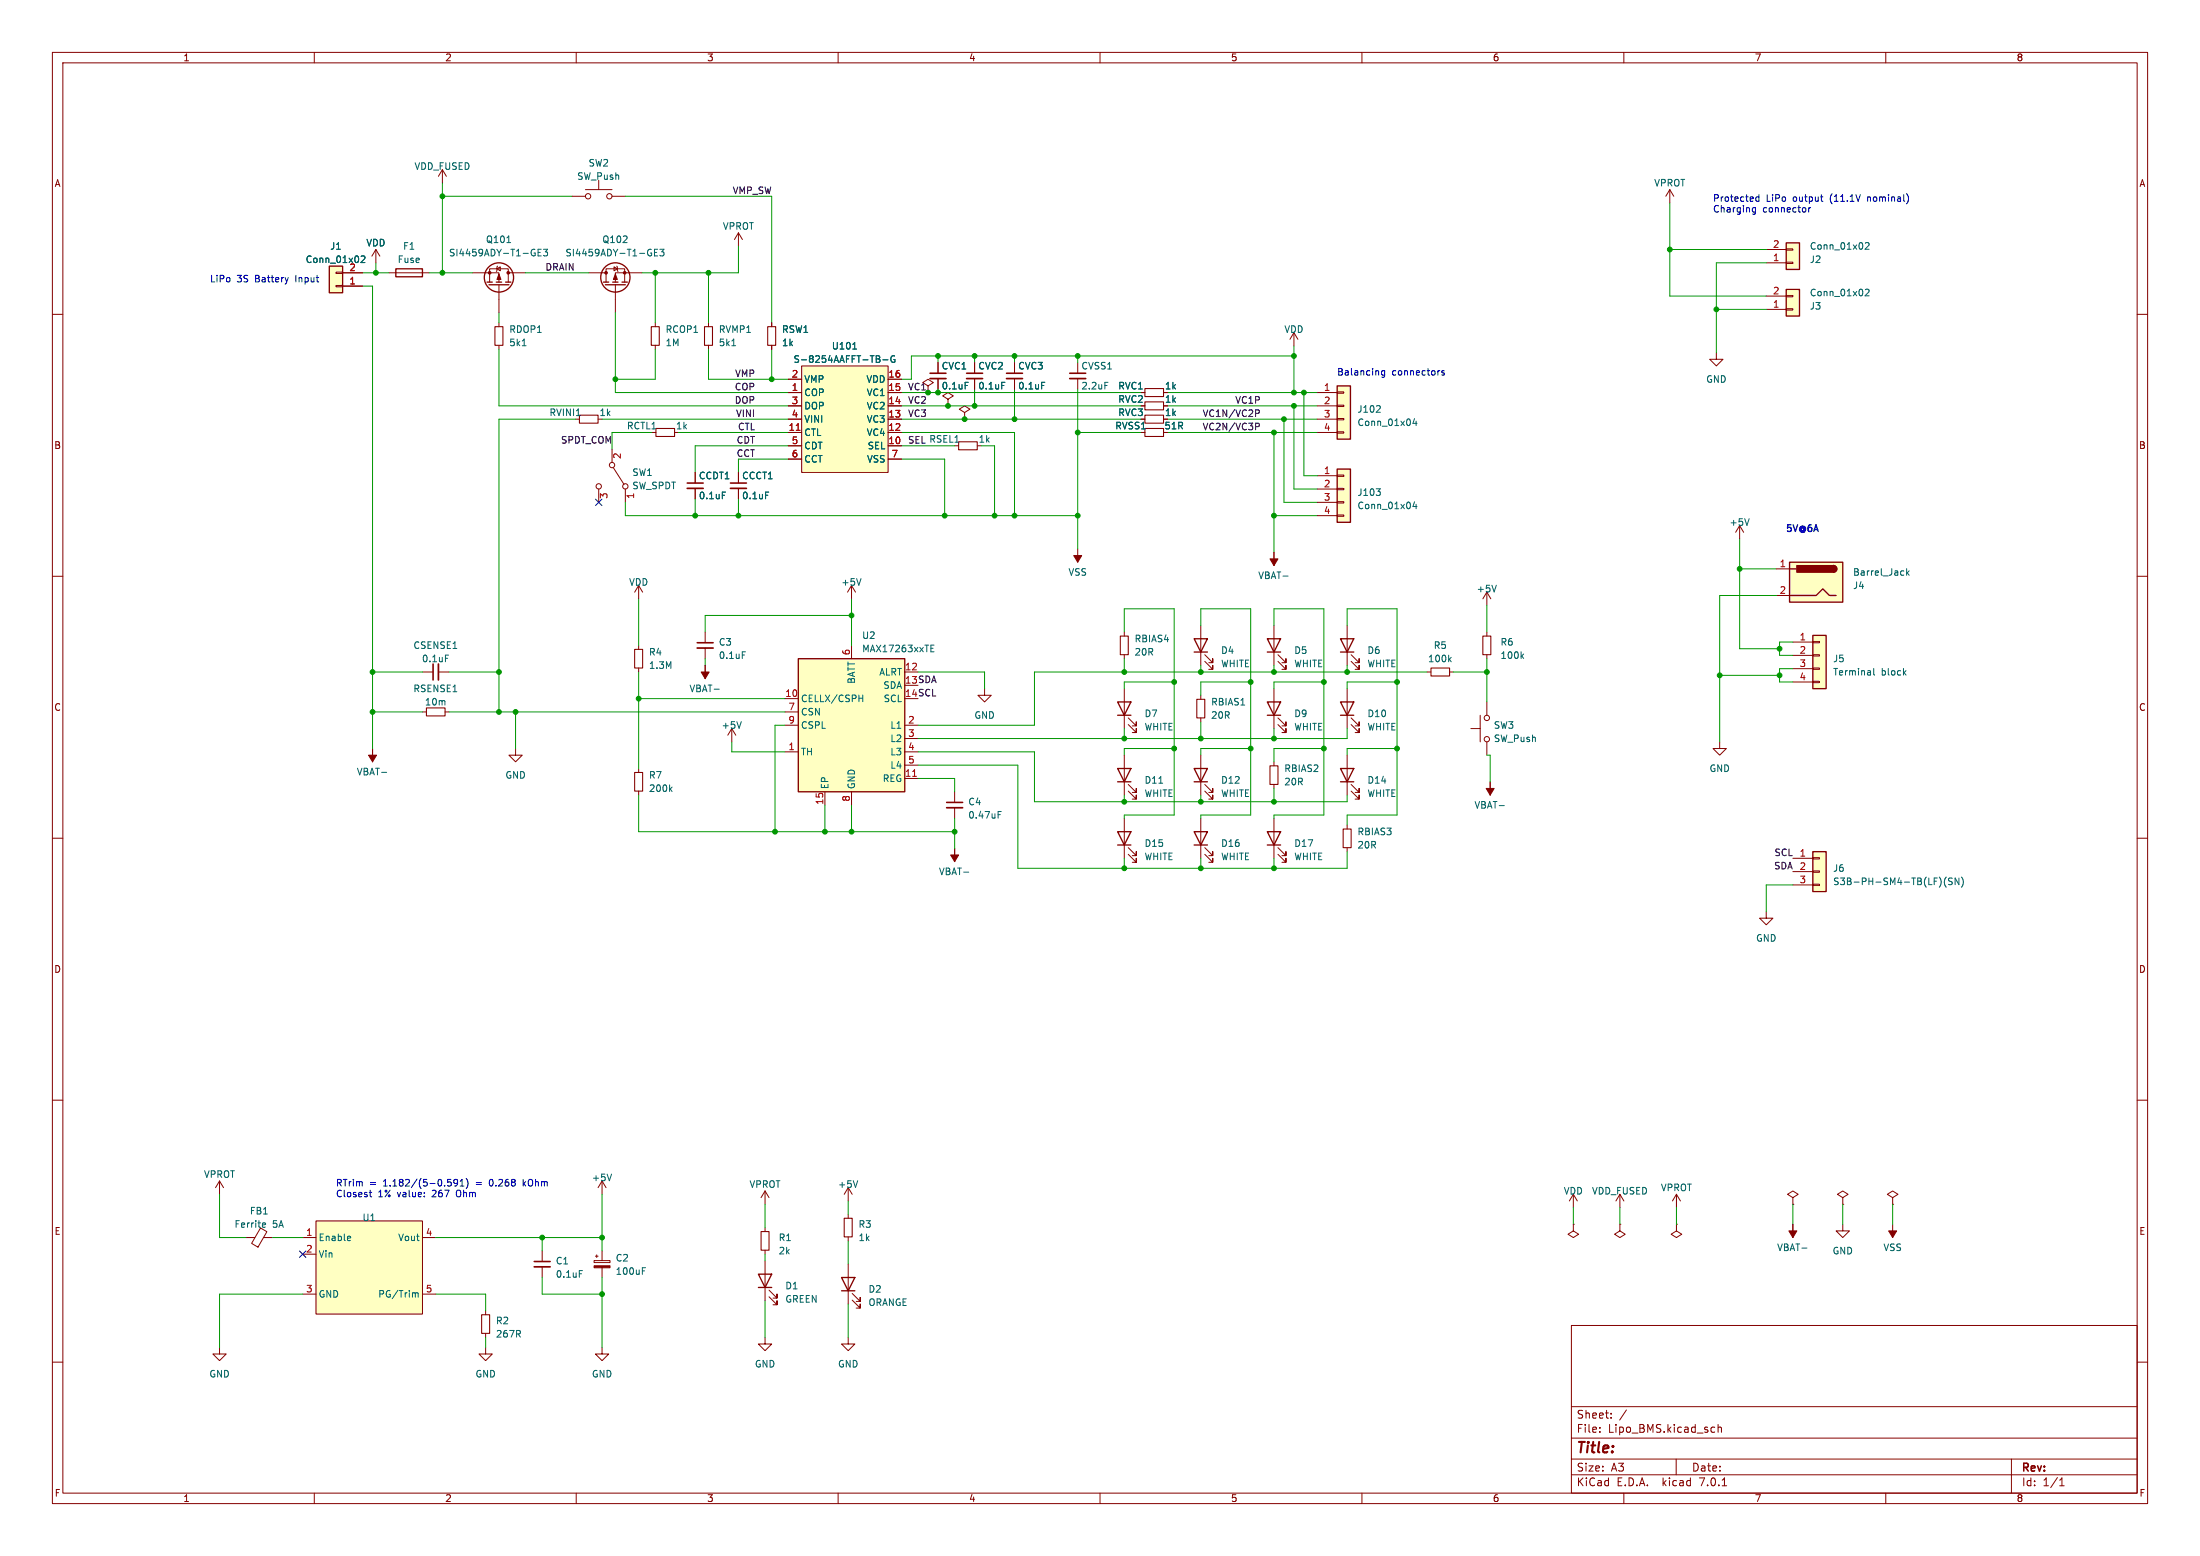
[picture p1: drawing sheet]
<svg xmlns="http://www.w3.org/2000/svg" width="420mm" height="297mm" viewBox="0 0 420 297" stroke-linecap="round" stroke-linejoin="round" font-family="sans-serif">
<g fill="none" stroke="#840000" stroke-width=".19">
<path d="M10 10h400v277h-400zM12 12h396v273h-396zM60 10v2M110 10v2M160 10v2M210 10v2M260 10v2M310 10v2M360 10v2M84.5 32.4l-.8 1.3M84.5 32.4v2.5M84.5 32.4l.7 1.3"/>
<path d="M109.2 37.5h2.6M111.8 36.2h5M114.3 34.4v1.8M116.8 37.5h2.6M318.8 36.2l-.8 1.3M318.8 36.2v2.5M318.8 36.2l.7 1.3M10 60h2M64.1 51.9h1.3v.3h-1.3zM64.1 54.5h1.3v.2h-1.3zM65.4 52.1h3.8M65.4 54.6h3.8"/>
<path d="M71.8 47.6l-.8 1.3M71.8 47.6v2.6M71.8 47.6l.7 1.3M74.3 52.1h7.6M90.2 52.1h5v1.7M93.5 53.8v-2.5h3.5v2.5M94.9 51.3l.6-.4v.8zM95 50.8l-.3 1M95.2 54.4v5.3M97 52.1h3.3M112.4 52.1h3.3M115.7 53.8v-2.5h3.6v2.5"/>
<path d="M117.2 50.9l.7 .4-.7 .4zM117.5 54.4v5.3M117.7 50.8l.3 1M122.6 52.1h-5.1v1.7M141 44.5l-.8 1.2M141 44.5v2.5M141 44.5l.7 1.2M337.2 50.2h3.8M337.2 47.6h3.8M337.2 59.1h3.8M337.2 56.5h3.8M341 47.5h1.3v.3h-1.3z"/>
<path d="M341 50h1.3v.3h-1.3zM341 56.4h1.3v.2h-1.3zM341 58.9h1.3v.3h-1.3zM408 60h2M95.2 61.6v.8M95.2 65.9v.8M125.1 61.6v.8M125.1 65.9v.8M135.3 61.6v.8M135.3 65.9v.8M147.3 61.6v.8M147.3 65.9v.8"/>
<path d="M150.5 74.9h2.5M150.5 77.5h2.5M150.5 72.4h2.5M153 69.9h16.5v20.3h-16.5zM169.5 74.9h2.6M169.5 77.5h2.6M169.5 72.4h2.6M177.2 73.7l1-.7-1-.6-1.1 .6 1.1 .7v1.2M177.2 74.9h.1M179.1 69.2v2M179.1 72.3v2M181 76.2l1-.6-1-.7-1 .7 1 .6v1.3"/>
<path d="M181 77.5h.1M184.1 78.7l1.1-.6-1.1-.6-1 .6 1 .6v1.3M186.1 69.2v2M186.1 72.3v2M193.7 69.2v2M193.7 72.3v2M205.7 69.2v2M205.7 72.3v2M217.8 74.9h.8M247 63.5l-.7 1.3M247 63.5v2.5M247 63.5l.8 1.3"/>
<path d="M251.5 74.9h3.8M251.5 77.5h3.8M255.3 79.9h1.2v.2h-1.2zM255.3 77.3h1.2v.3h-1.2zM255.3 74.8h1.2v.3h-1.2zM327.7 67.3v1.3h1.2l-1.2 1.3-1.3-1.3h1.3M114.3 93.3v2.6M116.8 85.7v2.6M117.1 89.3l2 3.2M119.4 93.3v2.6M132.7 90.2v2M132.7 93.2v2.1"/>
<path d="M141 90.2v2M141 93.2v2.1M150.5 85.1h2.5M150.5 82.6h2.5M150.5 80h2.5M150.5 87.6h2.5M169.5 85.1h2.6M169.5 82.6h2.6M169.5 80h2.6M169.5 87.6h2.6M184.1 80h.1M251.5 82.6h3.8"/>
<path d="M251.5 80h3.8M251.5 90.8h3.8M251.5 93.3h3.8M251.5 95.9h3.8M251.5 98.4h3.8M255.3 98.3h1.2v.3h-1.2zM255.3 95.8h1.2v.2h-1.2zM255.3 93.2h1.2v.3h-1.2zM255.3 90.7h1.2v.2h-1.2zM255.3 82.4h1.2v.3h-1.2zM10 110h2M121.9 111.8v2.5"/>
<path d="M121.9 111.8l-.7 1.2M121.9 111.8l.8 1.2M162.6 111.8l-.8 1.2M162.6 111.8v2.5M162.6 111.8l.7 1.2M205.7 104.8v2.5M229.2 119.4v7.6M243.2 105.4v2.6M243.2 119.4v7.6M257.2 119.4v7.6M283.8 113v2.6M283.8 113l-.7 1.3"/>
<path d="M283.8 113l.8 1.3M332.1 100.3l-.8 1.3M332.1 100.3v2.6M332.1 100.3l.8 1.3M339.1 108.6h2.5M339.1 113.7h2.5M408 110h2M80.6 128.3h2.1M80.6 135.9h.8M83.7 128.3h2M85 135.9h.7M121.9 123.2v.8"/>
<path d="M121.9 127.5v.8M134.6 120.7v2M134.6 123.7v2M134.6 127v2.5M139.7 139.1l-.8 1.2M139.7 139.1v2.5M139.7 139.1l.8 1.2M149.9 133.4h2.5M149.9 138.4h2.5M149.9 135.9h2.5M162.6 123.2v2.5M172.7 128.3h2.6"/>
<path d="M172.7 138.4h2.6M188 131.4v1.3h1.2l-1.2 1.3-1.3-1.3h1.3M214.6 120.7v.7M214.6 125v.7M214.6 131.4v7.7M215.4 138.3l1.5 1.5v-.7v.7h-.7M215.4 137l1.5 1.6v-.8v.8h-.7M229.2 132.7v.8M229.2 137v.8M230 126.2l1.5 1.6v-.8v.8h-.7M230 125l1.5 1.5v-.8v.8h-.7M243.2 131.4v7.7"/>
<path d="M244 138.3l1.5 1.5v-.7v.7h-.8M244 137l1.5 1.6v-.8v.8h-.8M244 126.2l1.5 1.6v-.8v.8h-.8M244 125l1.5 1.5v-.8v.8h-.8M257.2 131.4v7.7M257.9 126.2l1.6 1.6v-.8v.8h-.8M257.9 125l1.6 1.5v-.8v.8h-.8M257.9 138.3l1.6 1.5v-.7v.7h-.8M257.9 137l1.6 1.6v-.8v.8h-.8M272.4 128.3h.8M276.7 128.3h.8M280.8 139.1h1.8"/>
<path d="M282.6 136.5v5.1M283.8 120.7v.7M283.8 125v.7M283.8 134v2.5M342.3 122.6h3.8M342.3 125.1h3.8M342.3 127.6h3.8M342.3 130.2h3.8M346.1 130h1.2v.3h-1.2zM346.1 127.5h1.2v.3h-1.2zM346.1 125h1.2v.2h-1.2zM346.1 122.4h1.2v.3h-1.2z"/>
<path d="M10 160h2M71.1 142.9v2.5M98.4 142.9v1.2h1.3l-1.3 1.3-1.2-1.3h1.2M121.9 146.7v.7M121.9 151v.8M149.9 143.5h2.5M157.5 151.1v2.6M162.6 151.1v2.6M172.7 143.5h2.6M172.7 148.6h2.6M172.7 141h2.6M172.7 146.1h2.6"/>
<path d="M182.2 151.1v2.1M182.2 154.2v2M214.6 144.1v7.7M214.6 156.2v7.6M215.4 151l1.5 1.5v-.7v.7h-.7M215.4 149.7l1.5 1.6v-.8v.8h-.7M229.2 144.1v7.7M229.2 156.2v7.6M230 151l1.5 1.5v-.7v.7h-.7M230 149.7l1.5 1.6v-.8v.8h-.7M243.2 145.4v.8M243.2 149.7v.8"/>
<path d="M243.2 156.2v7.6M257.2 144.1v7.7M257.2 157.5v.7M257.9 151l1.6 1.5v-.7v.7h-.8M257.9 149.7l1.6 1.6v-.8v.8h-.8M283.8 141.6v2.5M284.5 149.2v2.6M328.3 141.6v1.3h1.3l-1.3 1.2-1.3-1.2h1.3M408 160h2M182.2 161.9v2.6M215.4 163.1l1.5 1.5v-.8v.8h-.7M215.4 161.8l1.5 1.5v-.7v.7h-.7"/>
<path d="M230 163.1l1.5 1.5v-.8v.8h-.7M230 161.8l1.5 1.5v-.7v.7h-.7M244 163.1l1.5 1.5v-.8v.8h-.8M244 161.8l1.5 1.5v-.7v.7h-.8M257.2 161.8v.8M337.2 174v1.3h1.3l-1.3 1.2-1.3-1.2h1.3M342.3 163.8h3.8M342.3 166.4h3.8M342.3 168.9h3.8M346.1 168.8h1.2v.2h-1.2zM346.1 166.2h1.2v.3h-1.2zM346.1 163.7h1.2v.3h-1.2z"/>
<path d="M10 210h2M408 210h2M41.9 225.4l-.8 1.3M41.9 225.4v2.6M41.9 225.4l.8 1.3M47 236.2h1.6M49.7 234.4l1.3 .7-1.7 2.9-1.3-.7zM50.3 236.2h1.8M57.8 236.2h2.5M57.8 239.4h2.5M60.3 233h20.3v17.8h-20.3zM80.6 236.2h2.6"/>
<path d="M103.5 238.8v2M113.7 239.8h.5M113.9 239.5v.5M114.9 225.4l-.7 1.3M114.9 225.4v2.6M114.9 238.8v1.8M114.9 225.4l.8 1.3M146 227.3v2.6M146 234.3v.8M146 238.6v.8M146 227.3l-.7 1.3M146 227.3l.8 1.3"/>
<path d="M161.9 226.7l-.7 1.3M161.9 226.7v2.5M161.9 231.8v.7M161.9 236.1v.8M161.9 226.7l.8 1.3M300.4 233.7v1.2l1 .7-1 .6-1.1-.6 1.1-.7M300.4 233.7h.1M300.4 228l-.8 1.2M300.4 228v2.5M300.4 228l.7 1.2M309.2 233.7v1.2l1.1 .7-1.1 .6-1-.6 1-.7M309.2 233.7h.1"/>
<path d="M309.2 228l-.7 1.2M309.2 228v2.5M309.2 228l.8 1.2M320 233.7v1.2l1.1 .7-1.1 .6-1-.6 1-.7M320 233.7h.1M320 228l-.7 1.2M320 228v2.5M320 228l.8 1.2M342.3 228.6l1-.6-1-.7-1.1 .7 1.1 .6v1.3M342.3 229.9h.1M342.3 233.7v2.5M351.8 233.7v1.2h1.3l-1.3 1.3-1.3-1.3h1.3"/>
<path d="M351.8 228.6l1-.6-1-.7-1 .7 1 .6v1.3M351.8 229.9h.1M361.3 228.6l1-.6-1-.7-1 .7 1 .6v1.3M361.3 229.9h.1M361.3 233.7v2.5M10 260h2M41.9 257.2v1.2h1.3l-1.3 1.3-1.3-1.3h1.3M57.8 247h2.5M80.6 247h2.6M92.7 257.2v1.2h1.3l-1.3 1.3-1.3-1.3h1.3M92.7 250.2v.8M92.7 254.5v.8"/>
<path d="M103.5 241.8v2M113.4 240.6h3.1v.4h-3.1zM114.9 257.2v1.2h1.3l-1.3 1.3-1.2-1.3h1.2M114.9 242v1.8M146 255.3v1.2h1.3l-1.3 1.3-1.2-1.3h1.2M146 240.7v7.6M146.8 247.5l1.5 1.5v-.7v.7h-.7M146.8 246.3l1.5 1.5v-.8v.8h-.7M161.9 255.3v1.2h1.3l-1.3 1.3-1.2-1.3h1.2M161.9 241.3v7.6M162.7 248.2l1.5 1.5v-.8v.8h-.8M162.7 246.9l1.5 1.5v-.8v.8h-.8"/>
<path d="M300 253h108v32h-108zM408 260h2M300 278.5h108M300 274.5h108M300 268.5h108M305.4 273.3v.1M305.4 272.5v.1M307.6 270.6v.1M307.6 269.8v.1M310.5 269.1l-1.3 2M320 278.5v3M326.9 272.4l.4 .1"/>
<path d="M327.3 273.3l-.4 .1M328 272.5l.2-.1 .4 .1v.9M328 271.9v1.5M384 278.5v6.5M60 285v2M110 285v2M160 285v2M210 285v2M260 285v2M300 281.5h108M310 285v2M328.8 283.6h.8"/>
<path d="M360 285v2M393.2 283.6h.9M393.2 282.5l.4-.4v1.5"/>
<circle cx="112.3" cy="37.5" r=".51"/>
<circle cx="116.3" cy="37.5" r=".51"/>
<circle cx="114.3" cy="92.8" r=".51"/>
<circle cx="116.8" cy="88.8" r=".51"/>
<circle cx="119.4" cy="92.8" r=".51"/>
<circle cx="283.8" cy="137" r=".51"/>
<circle cx="283.8" cy="141.1" r=".51"/>
</g>
<g fill="none" stroke="#840000" stroke-width=".2">
<path d="M94.5 62.4h1.5v3.5h-1.5zM110.6 79.2h3.6v1.6h-3.6zM124.3 62.4h1.6v3.5h-1.6zM134.5 62.4h1.5v3.5h-1.5zM146.6 62.4h1.5v3.5h-1.5zM218.6 79.2h3.5v1.6h-3.5zM218.6 74.2h3.5v1.5h-3.5zM218.6 76.7h3.5v1.5h-3.5zM125.2 81.8h3.6v1.5h-3.6zM183 84.3h3.6v1.6h-3.6zM218.6 81.8h3.5v1.5h-3.5zM81.4 135.1h3.6v1.6h-3.6z"/>
<path d="M121.2 124h1.5v3.5h-1.5zM213.9 121.4h1.5v3.6h-1.5zM228.5 133.5h1.5v3.5h-1.5zM273.2 127.5h3.5v1.5h-3.5zM283.1 121.4h1.5v3.6h-1.5zM121.2 147.4h1.5v3.6h-1.5zM242.4 146.2h1.6v3.5h-1.6zM256.4 158.2h1.5v3.6h-1.5zM145.3 235.1h1.5v3.5h-1.5zM161.2 232.5h1.5v3.6h-1.5zM91.9 251h1.6v3.5h-1.6z"/>
</g>
<g fill="none" stroke="#840000" stroke-width=".25">
<path d="M62.9 50.8h2.5v5.1h-2.5zM75.6 51.3h5v1.5h-5zM93 53.8h1M93.3 54.4h3.9M94.7 53.8h1.1M96.5 53.8h1M115.2 53.8h1M115.6 54.4h3.8M117 53.8h1M118.7 53.8h1.1M341 46.4h2.5v5h-2.5zM341 55.2h2.5v5.1h-2.5z"/>
<path d="M255.3 73.7h2.5v10.1h-2.5zM255.3 89.5h2.5v10.2h-2.5zM341.6 107.3h10.2v7.6h-10.2zM341.6 113.7h5.1l1.3-1.3 1.2 1.3h1.3M341.6 108.6h1.3M350 108a.64 .64 0 0 1 .6 .6 .64 .64 0 0 1-.6 .6M152.4 125.7h20.3v25.4h-20.3zM213.4 134h2.5l-1.3 2.5zM213.4 136.5h2.5M228 121.9h2.5l-1.3 2.6zM228 124.5h2.5M241.9 134h2.6l-1.3 2.5z"/>
<path d="M241.9 121.9h2.6l-1.3 2.6zM241.9 136.5h2.6M241.9 124.5h2.6M255.9 121.9h2.5l-1.2 2.6zM255.9 134h2.5l-1.2 2.5zM255.9 136.5h2.5M255.9 124.5h2.5M346.1 121.3h2.5v10.1h-2.5zM213.4 146.7h2.5l-1.3 2.5zM213.4 158.8h2.5l-1.3 2.5zM213.4 149.2h2.5M228 146.7h2.5l-1.3 2.5z"/>
<path d="M228 158.8h2.5l-1.3 2.5zM228 149.2h2.5M241.9 158.8h2.6l-1.3 2.5zM255.9 146.7h2.5l-1.2 2.5zM255.9 149.2h2.5M213.4 161.3h2.5M228 161.3h2.5M241.9 161.3h2.6M346.1 162.6h2.5v7.6h-2.5zM144.8 243.2h2.5l-1.3 2.5zM144.8 245.7h2.5M160.7 243.8h2.5l-1.3 2.6z"/>
<path d="M160.7 246.4h2.5"/>
<circle cx="95.2" cy="53" r="2.79"/>
<circle cx="117.5" cy="53" r="2.79"/>
</g>
<path d="M177.5 72.3h3.1M184.5 72.3h3.1M192.2 72.3h3M204.2 72.3h3.1M131.2 93.2h3M139.4 93.2h3.1M83.7 126.7v3.1M133.1 123.7h3M180.7 154.2h3.1M102 241.8h3" fill="none" stroke="#840000" stroke-width=".33"/>
<path d="M177.5 71.2h3.1M184.5 71.2h3.1M192.2 71.2h3M204.2 71.2h3.1M131.2 92.2h3M139.4 92.2h3.1M82.7 126.7v3.1M133.1 122.7h3M180.7 153.2h3.1M102 240.8h3" fill="none" stroke="#840000" stroke-width=".3"/>
<g fill="none" stroke="#006464" stroke-width=".19">
<path d="M68.9 49l.5-.2 .3 .4-.8 .9h.8M96.8 46.3h.7M102.7 48.2h.4M103.3 47.6h-.6v1.2h.6M103.7 47.6h.8l-.4 .5 .4 .1v.5l-.2 .1-.6-.1M124.9 48.2h.5M125.5 47.6h-.6v1.2h.6M126 47.6h.8l-.5 .5 .4 .1v.5l-.2 .1-.5-.1M356.1 46.4l.5-.1 .2 .4-.8 .9h.8M356.1 55.3l.5-.1 .2 .4-.8 .9h.8M99.7 66h.7M139.7 66h.7"/>
<path d="M162.8 66.6h.7M168.5 68.7h1M170.8 68a.59 .59 0 0 0-.7 .5 .59 .59 0 0 0 .7 .6v-.5h-.2M184.3 73h.6M191.2 73h.6M198.9 73h.6M210.9 73h.6M262.7 78.7h.8M263.4 77.5v.5M270 79.9l-.3 .9h.8M137.9 93.9h.6M146.2 93.9h.6"/>
<path d="M262.7 93.3h.8l-.4 .5M263.4 93.9v.5M270 95.8l-.3 .9h.8M270.3 80.4v.8M270.3 96.3v.8M333.9 99l-.4 1.3M164.4 110.4l-.4 1.3M285.7 111.7l-.5 1.3M364 108.5v1.3M364.1 109.3l.4 .5M364.5 109l-.5 .4M85 125h.6"/>
<path d="M141.5 137.7l-.4 1.3M141.7 124.4h.6M164 133.3h.7M164.7 132.7v1.2M177.7 123.7h.4M177.7 124.4h.6M177.7 123.1h.6M276.7 125.8l.3 .5M277 125.5l-.4 .5M290.5 125.2l.4 .5M290.9 124.8l-.5 .5M357.7 127.6v1.1l.2 .2"/>
<path d="M363.5 128.4l.4 .5M363.9 128l-.5 .5M127.9 150.6l.4 .5M128.3 150.2l-.5 .5M190.5 155.5h.5M190.5 154.9h.6M286.2 153.8h1M371.5 167.4a1.46 1.46 0 0 0 0 1.9M372.7 167.7l-.5-.1-.2 .1v.4l.6 .2 .1 .3-.2 .3-.5-.1M374 167.6v1.3l-.8-1.3v1.3M374.4 167.4a1.46 1.46 0 0 1 0 1.9M50.3 233.4l.3 .1 .1 .2-.6 .1"/>
<path d="M50.6 234.2l-.3 .1M66.9 236v.3l-.6 .1M116.7 224.1l-.4 1.3M163.7 225.4l-.4 1.2M344 238.2h1M79.1 246.8l.2 .1M79.3 246.9v.7M79.3 246.9l.2-.1h.3v.8M110.6 242.5h.6M122.6 242h.6"/>
</g>
<g fill="#840000" stroke="#840000" stroke-width=".19">
<path d="M70.4 144.1h1.5l-.8 1.3z"/>
<path d="M181.5 163.2h1.5l-.8 1.3z"/>
<path d="M133.9 128.3h1.5l-.8 1.2z"/>
<path d="M341.5 234.9h1.5l-.7 1.3z"/>
<path d="M360.6 234.9h1.5l-.8 1.3z"/>
<path d="M205 106h1.5l-.8 1.3z"/>
<path d="M117.5 52.3l.4 1h-.8z"/>
<path d="M113.4 241.6h3.1v.4h-3.1z"/>
<path d="M95.2 52.3l.4 1h-.7z"/>
<path d="M242.4 106.7h1.6l-.8 1.3z"/>
<path d="M283.7 150.5h1.5l-.7 1.3z"/>
<circle cx="119.3" cy="52.1" r=".25"/>
<circle cx="115.7" cy="52.1" r=".25"/>
<circle cx="93.5" cy="52.1" r=".25"/>
<circle cx="97" cy="52.1" r=".25"/>
</g>
<g fill="#ffffc2" stroke="#ffffc2" stroke-width=".19">
<path d="M152.4 125.7h20.3v25.4h-20.3z"/>
<path d="M153 69.9h16.5v20.3h-16.5z"/>
<path d="M346.1 162.6h2.5v7.6h-2.5z"/>
<path d="M60.3 233h20.3v17.8h-20.3z"/>
<path d="M62.9 50.8h2.5v5.1h-2.5z"/>
<path d="M341 46.4h2.5v5h-2.5z"/>
<path d="M341 55.2h2.5v5.1h-2.5z"/>
<path d="M341.6 107.3h10.2v7.6h-10.2z"/>
<path d="M346.1 121.3h2.5v10.1h-2.5z"/>
<path d="M255.3 89.5h2.5v10.2h-2.5z"/>
<path d="M255.3 73.7h2.5v10.1h-2.5z"/>
</g>
<path d="M152 82.1h.7M174.2 148.2h.8" fill="none" stroke="#a90000" stroke-width=".19"/>
<g fill="#840000" stroke="#840000" stroke-width=".25">
<path d="M350 108a.64 .64 0 0 1 .6 .6 .64 .64 0 0 1-.6 .6z"/>
<path d="M343 108h7v1.2h-7z"/>
</g>
<path d="M239.7 78.2h.5l.2 .3-.1 .3-.6 .1M239.7 80.8h.5l.2 .2-.1 .4h-.6" fill="none" stroke="#0f0f0f" stroke-width=".19"/>
<g fill="none" stroke="#0000c2" stroke-width=".19">
<path d="M334.6 39.7h.5M335.1 39.6v1.1l-.1 .1-.3 .1M335.8 37.2v1.2M335.8 37.6h-.4l-.2 .2 .1 .6h.5M345.3 39.6v.9M345.7 39.6l-.4 .3M347.5 37.6h.5M347.8 38.4h.2M364 37a1.46 1.46 0 0 1 0 1.9M55 53l-.3 .8M334.6 40.4h.5M264.3 70.8v1l-.2 .2h-.3"/>
<path d="M264.3 70.8h-.3l-.3 .2 .2 .5h.4M275.7 70.8h-.3l-.2 .1 .1 .2 .4 .1v.3h-.5M70.5 227.6h.5M70.7 227.2v1.1l.3 .1M85.5 225.1h.6M85.6 225.6h.3l.2 .2-.1 .5-.4 .1M87.4 225.7l-.3 .2-.3-.1-.2-.1v-.3l.3-.3h.2l.3 .3a.84 .84 0 0 1-.4 1h-.2M87.8 226.4h.8M87.8 225.5l.4-.4v1.3M89 224.9a1.47 1.47 0 0 1 .1 1.9"/>
</g>
<g fill="none" stroke="#009600" stroke-width=".19">
<path d="M84.5 37.5h24.7M84.5 34.9v17.2M119.4 37.5h27.9v24.1M318.8 38.7v17.8h18.4M69.2 54.6h1.9v88.3M69.2 52.1h5.1M71.8 50.2v1.9M81.9 52.1h8.3M95.2 59.7v1.9M100.3 52.1h12.1M117.5 59.7v15.2h33M125.1 52.1v9.5"/>
<path d="M135.3 52.1v9.5M141 47v5.1h-18.4M318.8 47.6h18.4M327.7 59.1h9.5M337.2 50.2h-9.5v17.1M95.2 66.7v10.8h55.3M125.1 66.7v5.7h-7.6M135.3 66.7v5.7h15.2M147.3 66.7v5.7M172.1 74.9h45.7M172.1 77.5h45.7M179.1 67.9v1.3"/>
<path d="M179.1 74.3v.6M186.1 67.9v1.3M186.1 74.3v3.2M193.7 67.9v1.3M193.7 74.3v5.7M205.7 67.9v1.3M205.7 74.3v30.5M222.9 74.9h28.6M222.9 77.5h28.6M247 67.9h-73v4.5h-1.9M247 66v8.9M247 77.5v15.8h4.5"/>
<path d="M248.9 74.9v15.9h2.6M109.9 80h-14.7v55.9M114.9 80h35.6M119.4 95.9v2.5h86.3M124.5 82.6h-7.7v3.1M129.5 82.6h21M132.7 95.3v3.1M141 95.3v3.1M150.5 87.6h-9.5v2.6M150.5 85.1h-17.8v5.1M172.1 82.6h21.6v15.8M172.1 85.1h10.1"/>
<path d="M172.1 87.6h8.2v10.8M172.1 80h45.7M187.3 85.1h2.6v13.3M205.7 82.6h12.1M222.9 82.6h28.6M222.9 80h28.6M243.2 82.6v22.8M243.2 98.4h8.3M245.1 80v15.9h6.4M121.9 114.3v8.9M162.6 117.5h-28v3.2M162.6 114.3v8.9"/>
<path d="M229.2 119.4v-3.2h9.6v39.4h-9.6v.6M243.2 119.4v-3.2h9.5v39.4h-9.5v.6M257.2 119.4v-3.2h9.5v39.4h-9.5v1.9M283.8 115.6v5.1M332.1 102.9v20.9h7.6M332.1 108.6h7M339.1 113.7h-10.8v27.9M71.1 128.3h9.5M71.1 135.9h9.5M85.7 128.3h9.5M85.7 135.9h64.2M98.4 135.9v7"/>
<path d="M121.9 128.3v18.4M121.9 133.4h28M134.6 125.7v1.3M149.9 138.4h-1.9v20.4M175.3 128.3h12.7v3.1M214.6 120.7v-4.5h9.6v39.4h-9.6v.6M214.6 125.7v2.6M214.6 139.1v1.9M224.2 130.2h-9.6v1.2M229.2 127v1.3M229.2 137.8v3.2M238.8 130.2h-9.6v2.5"/>
<path d="M243.2 127v1.3M243.2 139.1v1.9M252.7 130.2h-9.5v1.2M257.2 139.1v1.9h-81.9M257.2 127v1.3M266.7 130.2h-9.5v1.2M272.4 128.3h-74.9v10.1h-22.2M277.5 128.3h6.3M283.8 125.7v8.3M328.3 128.9h11.4M342.3 122.6h-2.6v2.5h2.6M342.3 127.6h-2.6v2.6h2.6"/>
<path d="M121.9 151.8v7h60.3M139.7 141.6v1.9h10.2M157.5 153.7v5.1M162.6 153.7v5.1M175.3 146.1h19v19.6h62.9v-3.1M175.3 143.5h22.2v9.5h59.7v-1.2M175.3 148.6h6.9v2.5M182.2 156.2v5.7M214.6 151.8v1.2M224.2 142.9h-9.6v1.2M229.2 151.8v1.2M238.8 142.9h-9.6v1.2"/>
<path d="M243.2 150.5v2.5M252.7 142.9h-9.5v2.5M266.7 142.9h-9.5v1.2M283.8 144.1h.7v5.1M214.6 163.8v1.9M229.2 163.8v1.9M243.2 163.8v1.9M342.3 168.9h-5.1v5.1M41.9 228v8.2h5.1M52.1 236.2h5.7M83.2 236.2h31.7M103.5 236.2v2.6"/>
<path d="M114.9 228v10.8M146 229.9v4.4M146 239.4v1.3M161.9 229.2v2.6M161.9 236.9v4.4M300.4 230.5v3.2M309.2 230.5v3.2M320 230.5v3.2M342.3 229.9v3.8M351.8 229.9v3.8M361.3 229.9v3.8M57.8 247h-15.9v10.2"/>
<path d="M83.2 247h9.5v3.2M92.7 255.3v1.9M103.5 243.8v3.2h11.4M114.9 243.8v13.4M146 248.3v7M161.9 248.9v6.4"/>
</g>
<path d="M113.7 95.3l1.2 1.2M114.9 95.3l-1.2 1.2M57.2 238.8l1.2 1.2M58.4 238.8l-1.2 1.2" fill="none" stroke="#000084" stroke-width=".19"/>
<g fill="#009600" stroke="#009600" stroke-width=".19">
<circle cx="186.1" cy="77.5" r=".46"/>
<circle cx="181" cy="77.5" r=".46"/>
<circle cx="184.1" cy="80" r=".46"/>
<circle cx="179.1" cy="74.9" r=".46"/>
<circle cx="147.3" cy="72.4" r=".46"/>
<circle cx="179.1" cy="67.9" r=".46"/>
<circle cx="177.2" cy="74.9" r=".46"/>
<circle cx="205.7" cy="82.6" r=".46"/>
<circle cx="189.9" cy="98.4" r=".46"/>
<circle cx="180.3" cy="98.4" r=".46"/>
<circle cx="193.7" cy="98.4" r=".46"/>
<circle cx="193.7" cy="80" r=".46"/>
<circle cx="193.7" cy="67.9" r=".46"/>
<circle cx="186.1" cy="67.9" r=".46"/>
<circle cx="205.7" cy="67.9" r=".46"/>
<circle cx="205.7" cy="98.4" r=".46"/>
<circle cx="162.6" cy="158.8" r=".46"/>
<circle cx="182.2" cy="158.8" r=".46"/>
<circle cx="148" cy="158.8" r=".46"/>
<circle cx="157.5" cy="158.8" r=".46"/>
<circle cx="162.6" cy="117.5" r=".46"/>
<circle cx="243.2" cy="141" r=".46"/>
<circle cx="214.6" cy="128.3" r=".46"/>
<circle cx="224.2" cy="130.2" r=".46"/>
<circle cx="224.2" cy="142.9" r=".46"/>
<circle cx="214.6" cy="141" r=".46"/>
<circle cx="229.2" cy="141" r=".46"/>
<circle cx="238.8" cy="142.9" r=".46"/>
<circle cx="238.8" cy="130.2" r=".46"/>
<circle cx="243.2" cy="128.3" r=".46"/>
<circle cx="229.2" cy="128.3" r=".46"/>
<circle cx="214.6" cy="153" r=".46"/>
<circle cx="214.6" cy="165.7" r=".46"/>
<circle cx="229.2" cy="153" r=".46"/>
<circle cx="229.2" cy="165.7" r=".46"/>
<circle cx="243.2" cy="165.7" r=".46"/>
<circle cx="243.2" cy="153" r=".46"/>
<circle cx="132.7" cy="98.4" r=".46"/>
<circle cx="141" cy="98.4" r=".46"/>
<circle cx="71.1" cy="135.9" r=".46"/>
<circle cx="71.1" cy="128.3" r=".46"/>
<circle cx="95.2" cy="128.3" r=".46"/>
<circle cx="95.2" cy="135.9" r=".46"/>
<circle cx="98.4" cy="135.9" r=".46"/>
<circle cx="121.9" cy="133.4" r=".46"/>
<circle cx="117.5" cy="72.4" r=".46"/>
<circle cx="135.3" cy="52.1" r=".46"/>
<circle cx="125.1" cy="52.1" r=".46"/>
<circle cx="114.9" cy="236.2" r=".46"/>
<circle cx="103.5" cy="236.2" r=".46"/>
<circle cx="114.9" cy="247" r=".46"/>
<circle cx="84.5" cy="52.1" r=".46"/>
<circle cx="71.8" cy="52.1" r=".46"/>
<circle cx="84.5" cy="37.5" r=".46"/>
<circle cx="328.3" cy="128.9" r=".46"/>
<circle cx="339.7" cy="123.8" r=".46"/>
<circle cx="339.7" cy="128.9" r=".46"/>
<circle cx="332.1" cy="108.6" r=".46"/>
<circle cx="327.7" cy="59.1" r=".46"/>
<circle cx="318.8" cy="47.6" r=".46"/>
<circle cx="245.1" cy="80" r=".46"/>
<circle cx="243.2" cy="82.6" r=".46"/>
<circle cx="247" cy="74.9" r=".46"/>
<circle cx="247" cy="67.9" r=".46"/>
<circle cx="247" cy="77.5" r=".46"/>
<circle cx="248.9" cy="74.9" r=".46"/>
<circle cx="243.2" cy="98.4" r=".46"/>
<circle cx="257.2" cy="128.3" r=".46"/>
<circle cx="266.7" cy="142.9" r=".46"/>
<circle cx="266.7" cy="130.2" r=".46"/>
<circle cx="283.8" cy="128.3" r=".46"/>
<circle cx="252.7" cy="142.9" r=".46"/>
<circle cx="252.7" cy="130.2" r=".46"/>
</g>
<text font-size="2.8" fill="#840000" x="301" y="277.8">Title:</text>
<g font-size="2.1" fill="#840000">
<text x="301" y="273.6">File:</text>
<text x="301" y="270.9">Sheet:</text>
<text x="307" y="273.6">Lipo_BMS.kicad_sch</text>
<text x="301" y="281">Size:</text>
<text x="307.6" y="281">A3</text>
<text x="323" y="281">Date:</text>
<text x="386" y="281.2">Rev:</text>
<text x="301" y="283.8">KiCad</text>
<text x="308.6" y="283.8">E.D.A.</text>
<text x="317.4" y="283.8">kicad</text>
<text x="324.5" y="283.8">7.0.1</text>
<text x="386" y="283.8">Id:</text>
<text x="390" y="283.8">1/1</text>
</g>
<g font-size="1.8" fill="#840000">
<text x="35" y="11.8">1</text>
<text x="85" y="11.8">2</text>
<text x="135" y="11.8">3</text>
<text x="185" y="11.8">4</text>
<text x="235" y="11.8">5</text>
<text x="285" y="11.8">6</text>
<text x="335" y="11.8">7</text>
<text x="385" y="11.8">8</text>
<text x="10.4" y="35.8">A</text>
<text x="408.4" y="35.8">A</text>
<text x="213.4" y="77">RVC2</text>
<text x="222.3" y="74.5">1k</text>
<text x="222.3" y="77">1k</text>
<text x="212.8" y="82.1">RVSS1</text>
<text x="213.4" y="79.6">RVC3</text>
<text x="222.2" y="82.1">51R</text>
<text x="222.3" y="79.6">1k</text>
<text x="10.3" y="85.8">B</text>
<text x="408.3" y="85.8">B</text>
<text x="10.3" y="135.8">C</text>
<text x="408.3" y="135.8">C</text>
<text x="10.3" y="185.8">D</text>
<text x="408.3" y="185.8">D</text>
<text x="10.4" y="235.8">E</text>
<text x="408.3" y="235.8">E</text>
<text x="10.4" y="285.8">F</text>
<text x="35" y="286.8">1</text>
<text x="85" y="286.8">2</text>
<text x="135" y="286.8">3</text>
<text x="185" y="286.8">4</text>
<text x="235" y="286.8">5</text>
<text x="285" y="286.8">6</text>
<text x="335" y="286.8">7</text>
<text x="385" y="286.8">8</text>
<text x="408.4" y="285.8">F</text>
</g>
<g font-size="1.8" fill="#006464">
<text x="79.1" y="32.6">VDD_FUSED</text>
<text x="110.1" y="34.5">SW_Push</text>
<text x="112.3" y="31.9">SW2</text>
<text x="315.7" y="35.8">VPROT</text>
<text x="63" y="47.8">J1</text>
<text x="69.9" y="47.2">VDD</text>
<text x="76.9" y="47.8">F1</text>
<text x="92.7" y="46.5">Q101</text>
<text x="114.9" y="46.5">Q102</text>
<text x="137.9" y="44">VPROT</text>
<text x="345.4" y="47.8">Conn_01x02</text>
<text x="58.3" y="50.4">Conn_01x02</text>
<text x="75.9" y="50.4">Fuse</text>
<text x="85.7" y="49.1">SI4459ADY-T1-GE3</text>
<text x="107.9" y="49.1">SI4459ADY-T1-GE3</text>
<text x="345.4" y="50.4">J2</text>
<text x="345.4" y="59.2">J3</text>
<text x="345.4" y="56.7">Conn_01x02</text>
<text x="97.2" y="63.7">RDOP1</text>
<text x="127" y="63.7">RCOP1</text>
<text x="137.2" y="63.7">RVMP1</text>
<text x="149.2" y="63.7">RSW1</text>
<text x="245.1" y="63.7">VDD</text>
<text x="97.2" y="66.2">5k1</text>
<text x="127" y="66.2">1M</text>
<text x="137.2" y="66.2">5k1</text>
<text x="149.2" y="66.2">1k</text>
<text x="151.4" y="69.4">S-8254AAFFT-TB-G</text>
<text x="158.7" y="66.9">U101</text>
<text x="179.7" y="70.7">CVC1</text>
<text x="186.7" y="70.7">CVC2</text>
<text x="194.3" y="70.7">CVC3</text>
<text x="206.4" y="70.7">CVSS1</text>
<text x="153.5" y="75.8">COP</text>
<text x="153.5" y="73.2">VMP</text>
<text x="165.3" y="73.2">VDD</text>
<text x="165.3" y="75.8">VC1</text>
<text x="179.7" y="74.5">0.1uF</text>
<text x="186.7" y="74.5">0.1uF</text>
<text x="194.3" y="74.5">0.1uF</text>
<text x="206.4" y="74.5">2.2uF</text>
<text x="213.4" y="74.5">RVC1</text>
<text x="325.7" y="73.2">GND</text>
<text x="104.8" y="79.6">RVINI1</text>
<text x="114.4" y="79.6">1k</text>
<text x="119.6" y="82.1">RCTL1</text>
<text x="129" y="82.1">1k</text>
<text x="153.5" y="83.4">CTL</text>
<text x="153.5" y="78.3">DOP</text>
<text x="153.5" y="80.8">VINI</text>
<text x="165.3" y="83.4">VC4</text>
<text x="165.3" y="80.8">VC3</text>
<text x="165.3" y="78.3">VC2</text>
<text x="259.1" y="78.9">J102</text>
<text x="259.1" y="81.5">Conn_01x04</text>
<text x="153.5" y="85.9">CDT</text>
<text x="153.5" y="88.5">CCT</text>
<text x="165.4" y="88.5">VSS</text>
<text x="165.5" y="85.9">SEL</text>
<text x="186.8" y="84.6">1k</text>
<text x="120.7" y="91">SW1</text>
<text x="120.7" y="93.5">SW_SPDT</text>
<text x="133.4" y="91.6">CCDT1</text>
<text x="133.4" y="95.4">0.1uF</text>
<text x="141.6" y="91.6">CCCT1</text>
<text x="141.6" y="95.4">0.1uF</text>
<text x="259.1" y="94.8">J103</text>
<text x="259.1" y="97.3">Conn_01x04</text>
<text x="330.1" y="100.5">+5V</text>
<text x="120" y="112">VDD</text>
<text x="160.6" y="112">+5V</text>
<text x="203.9" y="110">VSS</text>
<text x="240.1" y="110.7">VBAT-</text>
<text x="281.8" y="113.2">+5V</text>
<text x="353.7" y="112.6">J4</text>
<text x="353.7" y="110">Barrel_Jack</text>
<text x="78.9" y="124">CSENSE1</text>
<text x="123.8" y="125.3">R4</text>
<text x="137.2" y="123.4">C3</text>
<text x="137.2" y="125.9">0.1uF</text>
<text x="164.5" y="122.1">U2</text>
<text x="164.5" y="124.7">MAX17263xxTE</text>
<text x="216.5" y="122.7">RBIAS4</text>
<text x="216.5" y="125.3">20R</text>
<text x="233.1" y="125">D4</text>
<text x="247" y="125">D5</text>
<text x="261" y="125">D6</text>
<text x="273.7" y="124">R5</text>
<text x="286.4" y="123.4">R6</text>
<text x="286.4" y="125.9">100k</text>
<text x="80.5" y="126.6">0.1uF</text>
<text x="123.8" y="127.8">1.3M</text>
<text x="163.4" y="130.7" transform="rotate(-90 163.4 130.7)">BATT</text>
<text x="167.7" y="129.1">ALRT</text>
<text x="168.5" y="131.6">SDA</text>
<text x="233.1" y="127.5">WHITE</text>
<text x="247" y="127.5">WHITE</text>
<text x="261" y="127.5">WHITE</text>
<text x="272.6" y="126.6">100k</text>
<text x="349.9" y="126.6">J5</text>
<text x="349.9" y="129.1">Terminal</text>
<text x="359.1" y="129.1">block</text>
<text x="78.9" y="132.3">RSENSE1</text>
<text x="81.1" y="134.8">10m</text>
<text x="131.6" y="132.3">VBAT-</text>
<text x="152.9" y="134.2">CELLX/CSPH</text>
<text x="152.9" y="136.7">CSN</text>
<text x="168.6" y="134.2">SCL</text>
<text x="186" y="137.4">GND</text>
<text x="218.4" y="137">D7</text>
<text x="231.1" y="134.8">RBIAS1</text>
<text x="231.1" y="137.4">20R</text>
<text x="247" y="137">D9</text>
<text x="261" y="137">D10</text>
<text x="137.7" y="139.3">+5V</text>
<text x="152.9" y="139.3">CSPL</text>
<text x="169.8" y="139.3">L1</text>
<text x="169.8" y="141.8">L2</text>
<text x="218.4" y="139.6">WHITE</text>
<text x="247" y="139.6">WHITE</text>
<text x="261" y="139.6">WHITE</text>
<text x="285.1" y="139.3">SW3</text>
<text x="285.1" y="141.8">SW_Push</text>
<text x="68.1" y="148.1">VBAT-</text>
<text x="96.4" y="148.8">GND</text>
<text x="123.8" y="148.8">R7</text>
<text x="152.9" y="144.3">TH</text>
<text x="168.4" y="149.4">REG</text>
<text x="169.8" y="144.3">L3</text>
<text x="169.8" y="146.9">L4</text>
<text x="218.4" y="149.7">D11</text>
<text x="233.1" y="149.7">D12</text>
<text x="245.1" y="147.5">RBIAS2</text>
<text x="261" y="149.7">D14</text>
<text x="326.3" y="147.5">GND</text>
<text x="123.8" y="151.3">200k</text>
<text x="158.3" y="150.6" transform="rotate(-90 158.3 150.6)">EP</text>
<text x="163.4" y="150.6" transform="rotate(-90 163.4 150.6)">GND</text>
<text x="184.8" y="153.9">C4</text>
<text x="218.4" y="152.3">WHITE</text>
<text x="233.1" y="152.3">WHITE</text>
<text x="245.1" y="150.1">20R</text>
<text x="261" y="152.3">WHITE</text>
<text x="281.4" y="154.5">VBAT-</text>
<text x="184.8" y="156.4">0.47uF</text>
<text x="218.4" y="161.8">D15</text>
<text x="233.1" y="161.8">D16</text>
<text x="247" y="161.8">D17</text>
<text x="259.1" y="159.6">RBIAS3</text>
<text x="179.2" y="167.2">VBAT-</text>
<text x="218.4" y="164.3">WHITE</text>
<text x="233.1" y="164.3">WHITE</text>
<text x="247" y="164.3">WHITE</text>
<text x="259.1" y="162.1">20R</text>
<text x="349.9" y="166.6">J6</text>
<text x="349.9" y="169.1">S3B-PH-SM4-TB(LF)(SN)</text>
<text x="335.2" y="179.9">GND</text>
<text x="38.9" y="225">VPROT</text>
<text x="112.9" y="225.6">+5V</text>
<text x="143" y="226.9">VPROT</text>
<text x="159.9" y="226.9">+5V</text>
<text x="317" y="227.5">VPROT</text>
<text x="47.6" y="232">FB1</text>
<text x="69.2" y="233.2">U1</text>
<text x="298.5" y="228.2">VDD</text>
<text x="303.9" y="228.2">VDD_FUSED</text>
<text x="44.7" y="234.5">Ferrite</text>
<text x="52" y="234.5">5A</text>
<text x="60.8" y="237">Enable</text>
<text x="75.9" y="237">Vout</text>
<text x="148.6" y="237">R1</text>
<text x="148.6" y="239.6">2k</text>
<text x="163.8" y="234.5">R3</text>
<text x="163.8" y="237">1k</text>
<text x="339.2" y="239">VBAT-</text>
<text x="349.8" y="239.6">GND</text>
<text x="359.5" y="239">VSS</text>
<text x="60.8" y="240.2">Vin</text>
<text x="106.1" y="241.5">C1</text>
<text x="106.1" y="244">0.1uF</text>
<text x="117.5" y="240.9">C2</text>
<text x="117.5" y="243.5">100uF</text>
<text x="60.8" y="247.8">GND</text>
<text x="72.1" y="247.8">PG/Trim</text>
<text x="149.9" y="246.3">D1</text>
<text x="149.9" y="248.8">GREEN</text>
<text x="165.7" y="246.9">D2</text>
<text x="165.7" y="249.4">ORANGE</text>
<text x="94.6" y="252.9">R2</text>
<text x="94.6" y="255.5">267R</text>
<text x="39.9" y="263.1">GND</text>
<text x="90.7" y="263.1">GND</text>
<text x="112.9" y="263.1">GND</text>
<text x="144.1" y="261.2">GND</text>
<text x="159.9" y="261.2">GND</text>
</g>
<g font-size="1.8" fill="#0f0f0f">
<text x="139.8" y="37.1">VMP_SW</text>
<text x="104.1" y="51.7">DRAIN</text>
<text x="140.1" y="77.1">DOP</text>
<text x="140.1" y="74.6">COP</text>
<text x="140.2" y="72">VMP</text>
<text x="173.4" y="77.1">VC2</text>
<text x="173.4" y="74.6">VC1</text>
<text x="235.7" y="77.1">VC1P</text>
<text x="140.4" y="79.7">VINI</text>
<text x="140.8" y="82.2">CTL</text>
<text x="173.4" y="79.7">VC3</text>
<text x="229.5" y="82.2">VC2N/VC3P</text>
<text x="229.5" y="79.7">VC1N/VC2P</text>
<text x="107" y="84.7">SPDT_COM</text>
<text x="140.5" y="84.7">CDT</text>
<text x="140.5" y="87.3">CCT</text>
<text x="173.4" y="84.7">SEL RSEL1</text>
<text x="172.7" y="130.6">13 SDA</text>
<text x="172.7" y="133.1">14 SCL</text>
<text x="338.6" y="166">SDA</text>
<text x="338.6" y="163.5">SCL</text>
</g>
<g font-size="1.8" fill="#0000c2">
<text x="327" y="38.6">Protected</text>
<text x="327" y="40.6">Charging</text>
<text x="336.5" y="40.6">connector</text>
<text x="337.2" y="38.6">LiPo</text>
<text x="342.3" y="38.6">output</text>
<text x="349.5" y="38.6">(11.1V</text>
<text x="356.7" y="38.6">nominal)</text>
<text x="40" y="54">LiPo</text>
<text x="45.1" y="54">3S</text>
<text x="48.6" y="54">Battery</text>
<text x="56.4" y="54">Input</text>
<text x="255.3" y="71.8">Balancing</text>
<text x="265.7" y="71.8">connectors</text>
<text x="341" y="101.6">5V@6A</text>
<text x="64.1" y="226.5">RTrim</text>
<text x="70.6" y="226.5">=</text>
<text x="73.2" y="226.5">1.182/(5-0.591)</text>
<text x="91" y="226.5">=</text>
<text x="93.7" y="226.5">0.268</text>
<text x="100.2" y="226.5">kOhm</text>
<text x="64.1" y="228.6">Closest</text>
<text x="72.2" y="228.6">1% value:</text>
<text x="82.7" y="228.6">267</text>
<text x="87.4" y="228.6">Ohm</text>
</g>
<g font-size="1.8" fill="#a90000">
<text x="338.4" y="47.4">2</text>
<text x="66.6" y="51.8">2</text>
<text x="338.4" y="49.9">1</text>
<text x="66.6" y="54.4">1</text>
<text x="338.4" y="58.8">1</text>
<text x="338.4" y="56.3">2</text>
<text x="151.1" y="74.7">1</text>
<text x="151.1" y="72.1">2</text>
<text x="151.1" y="77.2">3</text>
<text x="169.5" y="77.2">14</text>
<text x="169.5" y="74.7">15</text>
<text x="169.5" y="72.1">16</text>
<text x="252.7" y="74.7">1</text>
<text x="252.7" y="77.2">2</text>
<text x="150.5" y="82.3">11</text>
<text x="151.1" y="79.8">4</text>
<text x="169.5" y="82.3">12</text>
<text x="169.5" y="79.8">13</text>
<text x="252.7" y="79.8">3</text>
<text x="252.7" y="82.3">4</text>
<text x="118.7" y="87.7" transform="rotate(-90 118.7 87.7)">2</text>
<text x="151.1" y="84.8">5</text>
<text x="151.1" y="87.4">6</text>
<text x="169.5" y="84.8">10</text>
<text x="170.1" y="87.4">7</text>
<text x="116.2" y="95.3" transform="rotate(-90 116.2 95.3)">3</text>
<text x="121.3" y="95.3" transform="rotate(-90 121.3 95.3)">1</text>
<text x="252.7" y="90.6">1</text>
<text x="252.7" y="93.1">2</text>
<text x="252.7" y="95.6">3</text>
<text x="252.7" y="98.2">4</text>
<text x="339.7" y="108.3">1</text>
<text x="339.7" y="113.4">2</text>
<text x="162.3" y="125.1" transform="rotate(-90 162.3 125.1)">6</text>
<text x="343.5" y="122.3">1</text>
<text x="343.5" y="124.8">2</text>
<text x="172.7" y="128">12</text>
<text x="343.5" y="127.4">3</text>
<text x="343.5" y="129.9">4</text>
<text x="149.9" y="133.1">10</text>
<text x="150.5" y="135.6">7</text>
<text x="150.5" y="143.3">1</text>
<text x="150.5" y="138.2">9</text>
<text x="173.3" y="138.2">2</text>
<text x="173.3" y="140.7">3</text>
<text x="173.3" y="143.3">4</text>
<text x="172.7" y="148.3">11</text>
<text x="173.3" y="145.8">5</text>
<text x="157.2" y="153.7" transform="rotate(-90 157.2 153.7)">15</text>
<text x="162.3" y="153.1" transform="rotate(-90 162.3 153.1)">8</text>
<text x="343.5" y="163.6">1</text>
<text x="343.5" y="166.1">2</text>
<text x="343.5" y="168.7">3</text>
<text x="58.4" y="236">1</text>
<text x="58.4" y="239.1">2</text>
<text x="81.2" y="236">4</text>
<text x="58.4" y="246.8">3</text>
<text x="81.2" y="246.8">5</text>
</g>
</svg>
